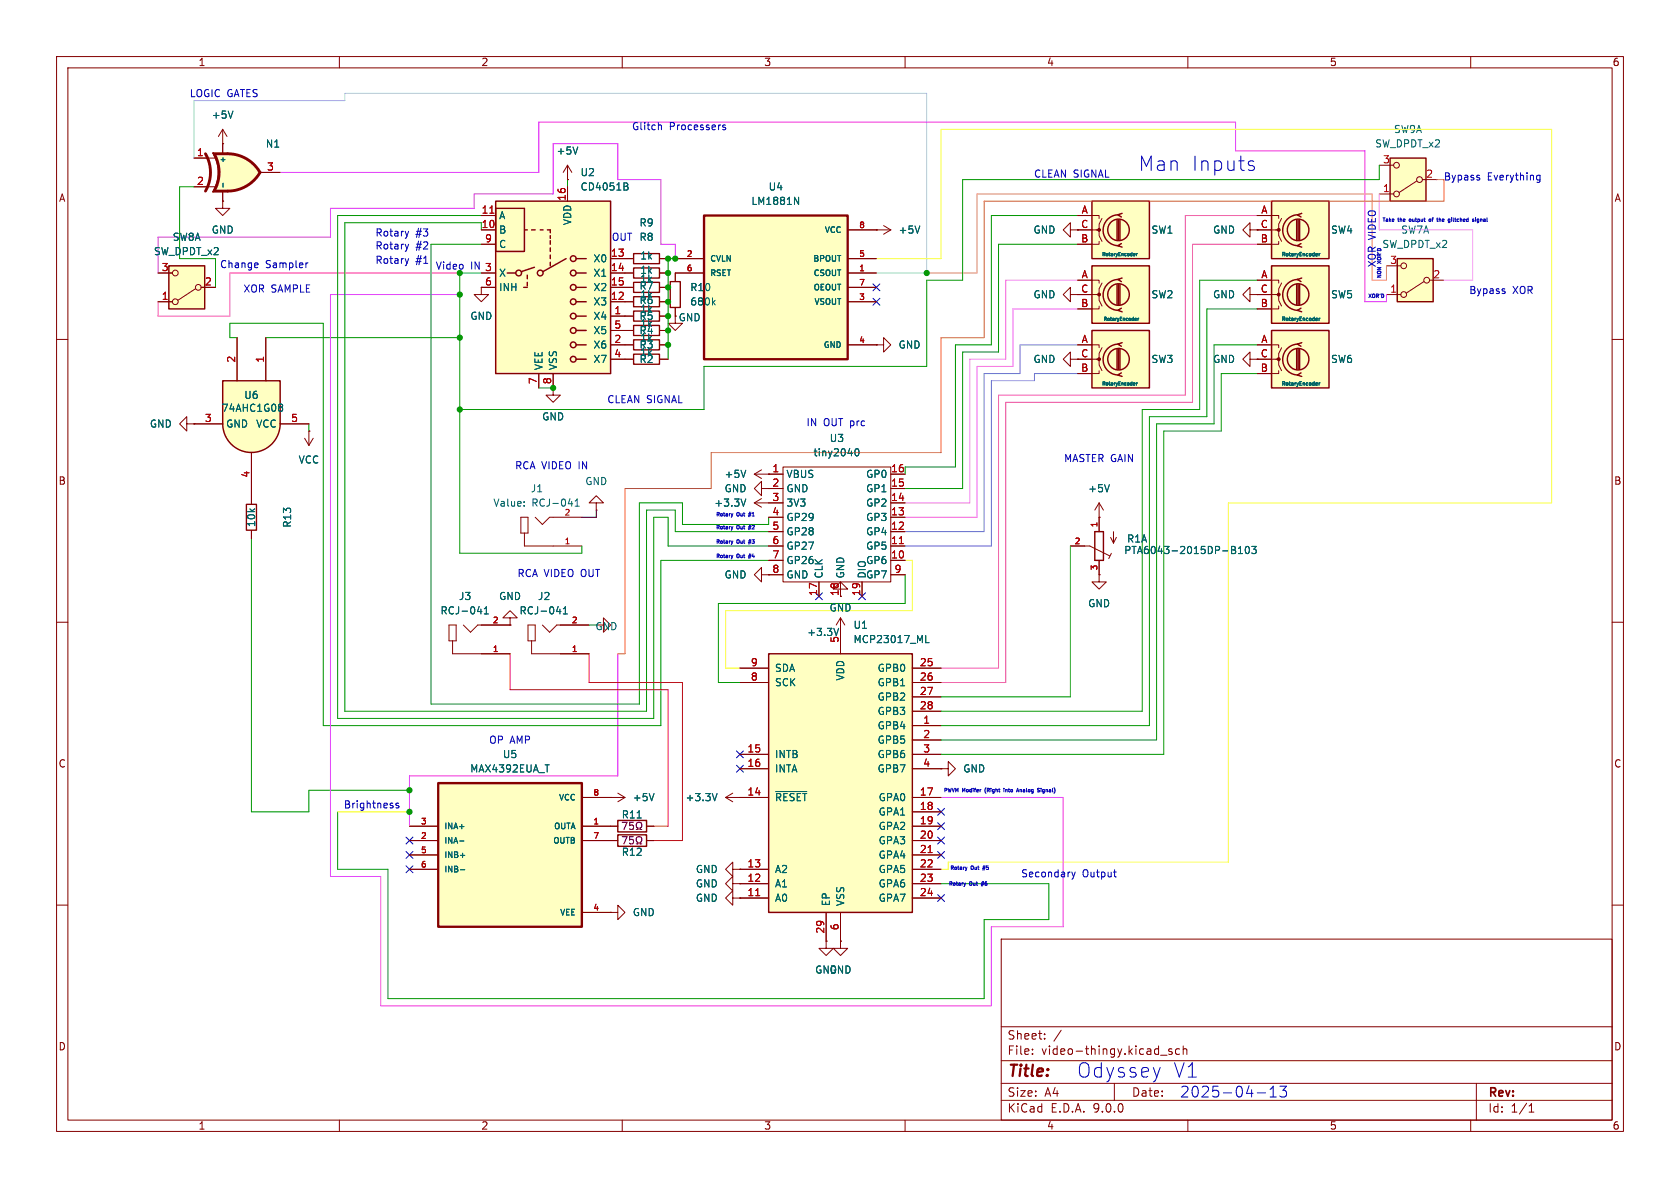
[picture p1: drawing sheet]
<svg xmlns="http://www.w3.org/2000/svg" width="297mm" height="210mm" viewBox="0 0 297 210" stroke-linecap="round" stroke-linejoin="round" font-family="sans-serif">
<g fill="none" stroke="#840000" stroke-width=".18">
<path d="M10 10h277v190h-277zM12 12h273v186h-273zM60 10v2M110 10v2M160 10v2M210 10v2M260 10v2M110.5 45.7h1.5M110.5 48.3h1.5M116.6 45.7h1.5M116.6 48.3h1.5M10 60h2"/>
<path d="M285 60h2M44.4 87.6v1.5M44.4 93.8v1.5M10 110h2M148.6 104.1h1.3l-1.3-1.2-1.3 1.2h1.3v1.3M148.6 109.2l-.8 1.3M148.6 109.2l.8 1.3M148.6 109.2v2.6M285 110h2M10 160h2M177 166h108v32h-108zM285 160h2"/>
<path d="M60 198v2M110 198v2M160 198v2M177 194.5h108M177 191.5h108M177 187.5h108M177 181.5h108M182.5 186.3v.1M182.5 185.5v.1M184.7 183.6v.1M184.7 182.8v.1M187.6 182.1l-1.3 2"/>
<path d="M197 191.5v3M205.2 186.5h1.1M207.2 185.5l-.4-.1-.2 .2 .1 .2 .5 .2v.3h-.6M208.5 185.5l-.4-.1-.3 .3v.4l.2 .2h.5M209.2 185.5l.2-.1 .3 .1 .1 .9M209.2 184.9v1.5M210 198v2M260 198v2M261 191.5v6.5M270.3 196.6h.9M270.3 195.5l.4-.4v1.5"/>
</g>
<path d="M112 44.8h4.6v1.8h-4.6zM112 47.4h4.6v1.7h-4.6zM43.6 89.2h1.7v4.5h-1.7z" fill="none" stroke="#840000" stroke-width=".24"/>
<path d="M148.3 111.1l-.5 1.2" fill="none" stroke="#006464" stroke-width=".18"/>
<g fill="#ffffc2" stroke="#ffffc2" stroke-width=".18">
<path d="M40.3 27.2l5.7 3.3a6.6 6.6 0 0 1-5.7 3.3z"/>
<path d="M40.3 27.2a6.6 6.6 0 0 1 5.7 3.3l-5.7 3.3z"/>
</g>
<path d="M37.8 27.2h2.5v6.6h-2.5a6.6 6.6 0 0 0 0-6.6z" fill="#ffffc2"/>
<path d="M36.3 27.2a6.6 6.6 0 0 1 0 6.6M37.9 27.3a6.6 6.6 0 0 1 0 6.4M40.3 27.2a6.6 6.6 0 0 1 5.7 3.3 6.6 6.6 0 0 1-5.7 3.3" fill="none" stroke="#840000" stroke-width=".51"/>
<path d="M37.6 27.1a6.5 6.5 0 0 1 0 6.8" fill="none" stroke="#840000" stroke-width=".25"/>
<g fill="#840000" stroke="#840000" stroke-width=".25">
<path d="M37.6 27.1h2.7v.2h-2.4z"/>
<path d="M37.6 33.9l.3-.2h2.4v.2z"/>
</g>
<path d="M34.3 27.9h3.8M34.3 33h3.8M39.4 25.4h.1M39.4 22.9v4.2M39.4 33.9v1.7M39.4 22.9l-.8 1.2M39.4 22.9l.7 1.2M46.1 30.5h3.4" fill="none" stroke="#840000" stroke-width=".18"/>
<path d="M41.2 19.6l-.4 1.3M39.4 32.4v.7" fill="none" stroke="#006464" stroke-width=".18"/>
<path d="M87.6 35.6h20.3v30.4h-20.3z" fill="#ffffc2"/>
<g fill="none" stroke="#840000" stroke-width=".25">
<path d="M87.6 35.6h20.3v30.4h-20.3zM87.6 36.8h5.1v7.7h-5.1zM89.7 48.3h1.5M92.6 50.8h.6M92.7 40.6h.5M93.2 48.6v.7M93.2 49.9v.6M94 40.6h.6M94.5 47.2l-2.3 .8M95.5 40.6h.5M96.8 40.6h.5v.5M97.3 41.7v.5"/>
<path d="M97.3 42.5v.7M97.3 43.8v.7M97.3 45.1v.6M97.3 46.4v.6M100.1 45.7l-4.1 2.3M101.9 48.3h1.7M101.9 50.8h1.7M101.9 45.7h1.7M101.9 53.3h1.7M101.9 55.9h1.7M101.9 58.4h1.7M101.9 61h1.7"/>
<path d="M101.9 63.5h1.7"/>
<circle cx="91.7" cy="48.3" r=".51"/>
<circle cx="95.5" cy="48.3" r=".51"/>
<circle cx="101.3" cy="55.9" r=".51"/>
<circle cx="101.3" cy="58.4" r=".51"/>
<circle cx="101.3" cy="48.3" r=".51"/>
<circle cx="101.3" cy="45.7" r=".51"/>
<circle cx="101.3" cy="50.8" r=".51"/>
<circle cx="101.3" cy="53.3" r=".51"/>
<circle cx="101.3" cy="63.5" r=".51"/>
<circle cx="101.3" cy="61" r=".51"/>
</g>
<g fill="none" stroke="#840000" stroke-width=".18">
<path d="M85.1 38.1h2.5M100.3 31.8h.1M100.3 29.2v2.6M100.3 33v2.6M100.3 29.2l-.7 1.3M100.3 29.2l.8 1.3M85.1 40.6h2.5M85.1 43.2h2.5M85.1 48.3h2.5M85.1 50.8h2.5M107.9 48.3h2.6M107.9 50.8h2.6"/>
<path d="M107.9 45.7h2.6M107.9 53.3h2.6M107.9 55.9h2.6M107.9 58.4h4.1M116.6 58.4h1.5M221 40.6v-1.2l-1.3 1.2 1.3 1.3v-1.3h1.2M95.2 66v2.6M97.8 66v2.6M107.9 61h2.6M107.9 63.5h2.6"/>
</g>
<path d="M86.6 37.7h.7" fill="none" stroke="#a90000" stroke-width=".18"/>
<path d="M102.1 26l-.4 1.2M110.7 32.3l.3 .3-.3 .3 .3 .2v.3l-.2 .2h-.5" fill="none" stroke="#006464" stroke-width=".18"/>
<path d="M112 57.5h4.6v1.8h-4.6z" fill="none" stroke="#840000" stroke-width=".24"/>
<path d="M193 35.6h10.2v10.1h-10.2z" fill="#ffffc2"/>
<g fill="none" stroke="#840000" stroke-width=".25">
<path d="M193 35.6h10.2v10.1h-10.2zM197.5 38.9v3.5M197.7 38a2.73 2.73 0 0 0-2.7 2.7 2.73 2.73 0 0 0 2.7 2.7M197.7 38.9v3.5M198 38.9v3.5M198.4 37.7l-.8 .3 .6 .4M198.2 43.1l-.6 .3 .8 .3"/>
<circle cx="197.7" cy="40.6" r="1.9"/>
</g>
<path d="M190.5 38.1h3.8v.5M194.8 38.6l-.5 1v1h-.5M189.2 40.6v-1.2l-1.2 1.2 1.2 1.3v-1.3h5.1v1.1l.5 1M194.3 42.7v.5h-3.8M110.5 63.5h1.5M116.6 63.5h1.5" fill="none" stroke="#840000" stroke-width=".18"/>
<circle cx="194.3" cy="40.6" r=".25" fill="#840000" stroke="#840000" stroke-width=".18"/>
<path d="M200.4 45.2h.2M200.4 44.9l.2-.1 .1 .2h-.3M200.9 44.8v.4M201.1 44.8l-.2 .1" fill="none" stroke="#006464" stroke-width=".18"/>
<path d="M112 62.6h4.6v1.8h-4.6z" fill="none" stroke="#840000" stroke-width=".24"/>
<path d="M224.8 35.6h10.1v10.1h-10.1z" fill="#ffffc2"/>
<g fill="none" stroke="#840000" stroke-width=".25">
<path d="M224.8 35.6h10.1v10.1h-10.1zM229.2 38.9v3.5M229.5 38a2.73 2.73 0 0 0-2.7 2.7 2.73 2.73 0 0 0 2.7 2.7M229.5 38.9v3.5M229.7 38.9v3.5M230.1 37.7l-.7 .3 .6 .4M230 43.1l-.6 .3 .7 .3"/>
<circle cx="229.5" cy="40.6" r="1.9"/>
</g>
<g fill="none" stroke="#840000" stroke-width=".18">
<path d="M39.4 35.6v1.2h1.2l-1.2 1.3-1.3-1.3h1.3M39.4 35.6h.1M222.2 38.1h3.9v.5M226.6 38.6l-.5 1v1h-.5M110.5 55.9h1.5M116.6 55.9h1.5M222.2 40.6h3.9v1.1l.5 1M226.1 42.7v.5h-3.9M110.5 61h1.5M116.6 61h1.5M133.3 88.9l1.3 .8M133.3 88.9h2.6"/>
<path d="M134.6 88.1l-1.3 .8M79.4 110.5h1.2v2.8h-1.2zM80 113.3v2.3h10.2M81.9 110.5l1.3 1.3 1.3-1.3h5.7"/>
</g>
<circle cx="226.1" cy="40.6" r=".25" fill="#840000" stroke="#840000" stroke-width=".18"/>
<path d="M232.6 45.2h.3M232.6 44.9l.2-.1 .1 .2h-.3M233.2 44.8v.4M233.2 44.9h.1M233.4 44.8l-.2 .1M131.8 88.2l-.4 1.3M84.4 108.1h.8M85.6 108.5h.7M85.6 107.6l.4-.3v1.2" fill="none" stroke="#006464" stroke-width=".18"/>
<path d="M112 55h4.6v1.8h-4.6zM112 60.1h4.6v1.7h-4.6z" fill="none" stroke="#840000" stroke-width=".24"/>
<path d="M245.7 27.9h6.4v7.7h-6.4z" fill="#ffffc2"/>
<g fill="none" stroke="#840000" stroke-width=".18">
<path d="M243.8 34.3h2.6M243.8 29.2h2.6M250.4 32l-3.1 2M251.5 31.8h2.5M221 52.1v-1.3l-1.3 1.3 1.3 1.2v-1.2h1.2M189.2 63.5v-1.3l-1.2 1.3 1.2 1.3v-1.3h1.3M221 63.5v-1.3l-1.3 1.3 1.3 1.3v-1.3h1.2"/>
<circle cx="246.9" cy="34.3" r=".51"/>
<circle cx="246.9" cy="29.2" r=".51"/>
<circle cx="251" cy="31.8" r=".51"/>
</g>
<path d="M245.7 27.9h6.4v7.7h-6.4z" fill="none" stroke="#840000" stroke-width=".25"/>
<path d="M193 47h10.2v10.2h-10.2z" fill="#ffffc2"/>
<g fill="none" stroke="#840000" stroke-width=".25">
<path d="M193 47h10.2v10.2h-10.2zM197.5 50.3v3.5M197.7 49.4a2.73 2.73 0 0 0-2.7 2.7 2.73 2.73 0 0 0 2.7 2.8M197.7 50.3v3.5M198 50.3v3.5M198.2 54.5l-.6 .4 .8 .2M198.4 49.1l-.8 .3 .6 .4"/>
<circle cx="197.7" cy="52.1" r="1.9"/>
</g>
<path d="M190.5 49.5h3.8v.5M190.5 52.1h3.8v1l.5 1M194.3 54.1v.5h-3.8M194.8 50l-.5 1.1v1h-.5" fill="none" stroke="#840000" stroke-width=".18"/>
<circle cx="194.3" cy="52.1" r=".25" fill="#840000" stroke="#840000" stroke-width=".18"/>
<path d="M200.7 56.6h.2M200.7 56.3h.1l.1 .1-.3 .1M201.2 56.3v.4M201.3 56.3l-.1 .1" fill="none" stroke="#006464" stroke-width=".18"/>
<path d="M193 58.4h10.2v10.2h-10.2z" fill="#ffffc2"/>
<g fill="none" stroke="#840000" stroke-width=".25">
<path d="M193 58.4h10.2v10.2h-10.2zM197.5 61.7v3.6M197.7 60.8a2.73 2.73 0 0 0-2.7 2.8 2.73 2.73 0 0 0 2.7 2.7M197.7 61.7v3.6M198 61.7v3.6M198.2 65.9l-.6 .4 .8 .2M198.4 60.6l-.8 .2 .6 .4M193.5 94h1.6v5.1h-1.6z"/>
<circle cx="197.7" cy="63.5" r="1.9"/>
</g>
<g fill="none" stroke="#840000" stroke-width=".18">
<path d="M110.5 50.8h1.5M116.6 50.8h1.5M119.4 54.4v2.8h1.2l-1.2 1.2-1.3-1.2h1.3M119.4 48.3v1.5M189.2 52.1v-1.3l-1.2 1.3 1.2 1.2v-1.2h1.3M190.5 61h3.8v.5M190.5 63.5h3.8v1l.5 1M194.3 65.5v.5h-3.8M194.8 61.5l-.5 1v1h-.5M189.2 96.5h3.5l3.5 1.8M194.3 91.4v2.6M194.3 99.1v2.5"/>
<path d="M196.3 95l.5 1M196.5 97.8l-.5 1M196.8 94v2M197.4 95l-.6 1M90.2 109.2h1.2l-1.2-1.2-1.3 1.2h1.3v1.3M90.2 110.5h.1M93.3 110.5h1.3v2.8h-1.3zM94 113.3v2.3h10.1M95.9 110.5l1.3 1.3 1.2-1.3h5.7M134.6 101.6v-1.3l-1.3 1.3 1.3 1.3v-1.3h1.3M135.9 101.6h.1"/>
</g>
<circle cx="194.3" cy="63.5" r=".25" fill="#840000" stroke="#840000" stroke-width=".18"/>
<g fill="none" stroke="#006464" stroke-width=".18">
<path d="M126.1 53.4l.3 .5M126.4 53.1l-.4 .5M200.4 68.1h.2M200.4 67.7h.2l.1 .1-.3 .1M200.9 67.7v.4M201.1 67.7l-.2 .1M218.2 96.6l.2 .2-.2 .4 .3 .2-.1 .3-.2 .2M218.9 97.9h.8M218.9 97l.4-.4v1.3M220.3 96.7l.1-.1a.68 .68 0 0 1 .5 .6 .68 .68 0 0 1-.5 .7l-.1-.2-.2-.3zM221.3 96.6h.8l-.4 .5 .3 .1v.5l-.2 .2-.5-.2M98.4 108.1h.8"/>
<path d="M99.6 108.5h.7M99.6 107.6l.4-.3v1.2"/>
</g>
<path d="M112 49.9h4.6v1.8h-4.6zM118.5 49.8h1.8v4.6h-1.8z" fill="none" stroke="#840000" stroke-width=".24"/>
<path d="M247 45.7h6.4v7.6h-6.4z" fill="#ffffc2"/>
<g fill="none" stroke="#840000" stroke-width=".18">
<path d="M245.1 52.1h2.5M245.1 47h2.5M251.7 49.8l-3.1 2M252.7 49.5h2.6"/>
<circle cx="248.2" cy="52.1" r=".51"/>
<circle cx="248.2" cy="47" r=".51"/>
<circle cx="252.2" cy="49.5" r=".51"/>
</g>
<path d="M247 45.7h6.4v7.6h-6.4z" fill="none" stroke="#840000" stroke-width=".25"/>
<path d="M224.8 47h10.1v10.2h-10.1z" fill="#ffffc2"/>
<g fill="none" stroke="#840000" stroke-width=".25">
<path d="M224.8 47h10.1v10.2h-10.1zM229.2 50.3v3.5M229.5 49.4a2.73 2.73 0 0 0-2.7 2.7 2.73 2.73 0 0 0 2.7 2.8M229.5 50.3v3.5M229.7 50.3v3.5M230 54.5l-.6 .4 .7 .2M230.1 49.1l-.7 .3 .6 .4"/>
<circle cx="229.5" cy="52.1" r="1.9"/>
</g>
<path d="M222.2 49.5h3.9v.5M222.2 52.1h3.9v1l.5 1M226.1 54.1v.5h-3.9M226.6 50l-.5 1.1v1h-.5" fill="none" stroke="#840000" stroke-width=".18"/>
<circle cx="226.1" cy="52.1" r=".25" fill="#840000" stroke="#840000" stroke-width=".18"/>
<path d="M232.6 56.6h.3M232.6 56.3h.2l.1 .1-.3 .1M233.2 56.3v.4M233.4 56.3l-.2 .1" fill="none" stroke="#006464" stroke-width=".18"/>
<path d="M224.8 58.4h10.1v10.2h-10.1z" fill="#ffffc2"/>
<g fill="none" stroke="#840000" stroke-width=".25">
<path d="M224.8 58.4h10.1v10.2h-10.1zM229.2 61.7v3.6M229.5 60.8a2.73 2.73 0 0 0-2.7 2.8 2.73 2.73 0 0 0 2.7 2.7M229.5 61.7v3.6M229.7 61.7v3.6M230 65.9l-.6 .4 .7 .2M230.1 60.6l-.7 .2 .6 .4"/>
<circle cx="229.5" cy="63.5" r="1.9"/>
</g>
<g fill="none" stroke="#840000" stroke-width=".18">
<path d="M156.2 39.9l1.3 .7M110.5 53.3h1.5M116.6 53.3h1.5M154.9 40.6h.1M154.9 40.6h2.6M157.5 40.6l-1.3 .8M154.9 61h1.3v-1.3l1.3 1.3-1.3 1.2v-1.2M154.9 61h.1M222.2 61h3.9v.5M222.2 63.5h3.9v1l.5 1M226.1 65.5v.5h-3.9M226.6 61.5l-.5 1v1h-.5"/>
<path d="M105.4 88.9h1.3l-1.3-1.3-1.3 1.3h1.3v1.3M105.4 90.2h.1M133.3 83.8h5.1M133.3 83.8l1.3 .8M134.6 86.4v-1.3l-1.3 1.3 1.3 1.2v-1.2h3.8M134.6 83.1l-1.3 .7M135.9 83.8h.1M135.9 88.9h2.5M135.9 91.4h2.5M135.9 94h2.5M135.9 96.5h2.5M135.9 99.1h2.5"/>
<path d="M138.4 82.6h19.1v20.3h-19.1zM157.5 83.8h2.5M157.5 86.4h2.5M157.5 88.9h2.5M157.5 91.4h2.5M157.5 94h2.5M157.5 96.5h2.5M157.5 99.1h2.5M194.3 91.4h.1M194.3 88.9l-.8 1.3M194.3 88.9l.8 1.3M194.3 88.9v2.5"/>
<path d="M105.4 110.5h1.3v-1.3l1.2 1.3-1.2 1.3v-1.3M135.9 101.6h2.5M144.8 102.9v2.5M148.6 102.9v2.5M152.4 102.9v2.5M157.5 101.6h2.5M194.3 101.6v1.3h1.3l-1.3 1.2-1.3-1.2h1.3M194.3 101.6h.1"/>
</g>
<circle cx="226.1" cy="63.5" r=".25" fill="#840000" stroke="#840000" stroke-width=".18"/>
<path d="M162.6 39.9l-.4 1.3M151.3 79.4l.1-.1a.68 .68 0 0 1 .5 .7 .68 .68 0 0 1-.5 .6l-.1-.1-.2-.4zM232.6 68.1h.3M232.6 67.7h.2l.1 .1-.3 .1M233.2 67.7v.4M233.4 67.7l-.2 .1M131.8 83.1l-.4 1.3M196.1 85.7l-.4 1.2" fill="none" stroke="#006464" stroke-width=".18"/>
<path d="M159 96.1h.7" fill="none" stroke="#a90000" stroke-width=".18"/>
<path d="M112 52.5h4.6v1.7h-4.6z" fill="none" stroke="#840000" stroke-width=".24"/>
<path d="M124.5 38.1h25.4v25.4h-25.4z" fill="#ffffc2"/>
<path d="M124.5 38.1h25.4v25.4h-25.4z" fill="none" stroke="#840000" stroke-width=".41"/>
<g fill="none" stroke="#840000" stroke-width=".18">
<path d="M119.4 45.7h5.1M119.4 48.3h5.1M149.9 45.7h5M149.9 48.3h5M149.9 40.6h5M149.9 50.8h5M149.9 53.3h5M149.9 61h5M107.9 141h.1M107.9 148.6h1.3M107.9 146.1h1.3M107.9 141h2.6"/>
<path d="M109.2 140.2l1.3 .8M110.5 141l-1.3 .7M114.3 148.6h1.3M114.3 146.1h1.3"/>
</g>
<path d="M140.5 34.9l.7 1.2v-1.2M112.6 144.6h.8M115.6 140.3l-.4 1.2" fill="none" stroke="#006464" stroke-width=".18"/>
<path d="M109.2 147.6h5.1v2h-5.1zM109.2 145h5.1v2.1h-5.1z" fill="none" stroke="#840000" stroke-width=".25"/>
<path d="M110 147.9h.9l-.6 1.3M110.9 145.4l-.6 1.2M111.3 145.4v.6l.2-.2 .4 .1 .1 .5-.2 .2-.5-.1M111.9 147.9h-.6v.6l.2-.1h.4l.1 .2-.1 .4-.1 .2-.5-.2M112.5 149.2h.3v-.3a.54 .54 0 0 1-.3-.7 .54 .54 0 0 1 .8-.2 .58 .58 0 0 1-.1 .9v.3h.3M112.7 145.4a.58 .58 0 0 0 .1 1v.2h-.3M113.3 145.4a.58 .58 0 0 1-.1 1v.2h.3" fill="none" stroke="#840084" stroke-width=".18"/>
<path d="M39.4 74.9h10.1a5.1 5.1 0 0 1-5.1 5.1 5.1 5.1 0 0 1-5-5.1z" fill="#ffffc2" stroke="#ffffc2" stroke-width=".18"/>
<path d="M39.4 67.3h10.1v7.6h-10.1z" fill="#ffffc2"/>
<path d="M39.4 67.3h10.1v7.6a5.1 5.1 0 0 1-5.1 5.1 5.1 5.1 0 0 1-5-5.1z" fill="none" stroke="#840000" stroke-width=".25"/>
<g fill="none" stroke="#840000" stroke-width=".18">
<path d="M41.9 59.7v7.6M47 59.7v7.6M85.1 50.8v1.3h1.3l-1.3 1.2-1.3-1.2h1.3M85.1 50.8h.1M33 74.9v-1.2l-1.3 1.2 1.3 1.3v-1.3h1.3M34.3 74.9h.1M34.3 74.9h5.1M49.5 74.9h5.1M53.8 77.5l.8 1.2M54.6 76.2h.1M54.6 76.2v2.5M55.4 77.5l-.8 1.2"/>
<path d="M44.4 80v7.6"/>
</g>
<path d="M49.5 71.4h.2l.3 .3-.3 .3M49.5 72h.2M49.7 72l.3 .2v.3l-.2 .2h-.3" fill="none" stroke="#006464" stroke-width=".18"/>
<path d="M29.8 47h6.4v7.6h-6.4z" fill="#ffffc2"/>
<g fill="none" stroke="#840000" stroke-width=".18">
<path d="M27.9 53.3h2.6M27.9 48.3h2.6M34.5 51.1l-3.1 2M35.6 50.8h2.5"/>
<circle cx="31" cy="53.3" r=".51"/>
<circle cx="31" cy="48.3" r=".51"/>
<circle cx="35.1" cy="50.8" r=".51"/>
</g>
<path d="M29.8 47h6.4v7.6h-6.4z" fill="none" stroke="#840000" stroke-width=".25"/>
<path d="M77.5 138.4h25.4v25.4h-25.4z" fill="#ffffc2"/>
<path d="M77.5 138.4h25.4v25.4h-25.4z" fill="none" stroke="#840000" stroke-width=".41"/>
<g fill="none" stroke="#840000" stroke-width=".18">
<path d="M166.4 135.9h1.2v-1.3l1.3 1.3-1.3 1.3v-1.3M166.4 135.9h.1M72.4 146.1h5.1M72.4 148.6h5.1M72.4 151.1h5.1M72.4 153.7h5.1M102.9 146.1h5M102.9 148.6h5M102.9 141h5M102.9 161.3h5M107.9 161.3h1.3v-1.3l1.3 1.3-1.3 1.3v-1.3M107.9 161.3h.1"/>
<path d="M146 166.4v1.2h1.3l-1.3 1.3-1.2-1.3h1.2M146 166.4h.1M148.6 166.4v1.2h1.3l-1.3 1.3-1.3-1.3h1.3M148.6 166.4h.1"/>
</g>
<path d="M96.4 135.2h.7M81.2 148.7h.8M81.4 151.2h.8M81.4 153.7h.8" fill="none" stroke="#006464" stroke-width=".18"/>
<path d="M135.9 115.6h25.4v45.7h-25.4z" fill="#ffffc2"/>
<path d="M135.9 115.6h25.4v45.7h-25.4z" fill="none" stroke="#840000" stroke-width=".25"/>
<g fill="none" stroke="#840000" stroke-width=".18">
<path d="M34.3 27.9h2.3M34.3 33h2.3M39.4 25.4h.1M39.4 35.6h.1M39.4 25.4v1.7M39.4 33.9v1.7M46.1 30.5h3.4M85.1 38.1h2.5M100.3 31.8h.1M100.3 33v2.6M190.5 38.1h2.5M222.2 38.1h2.6"/>
<path d="M27.9 53.3h2.6M27.9 48.3h2.6M35.6 50.8h2.5M41.9 59.7v7.6M47 59.7v7.6M85.1 50.8h.1M85.1 40.6h2.5M85.1 43.2h2.5M85.1 50.8h2.5M85.1 48.3h2.5M107.9 58.4h4.1M107.9 53.3h4.1"/>
<path d="M107.9 50.8h4.1M107.9 55.9h4.1M107.9 48.3h4.1M107.9 45.7h4.1M116.6 58.4h1.5M116.6 53.3h1.5M116.6 50.8h1.5M116.6 55.9h1.5M116.6 48.3h1.5M116.6 45.7h1.5M119.4 54.4v1.5M119.4 45.7h5.1"/>
<path d="M124.5 48.3h-5.1v1.5M149.9 40.6h5M149.9 53.3h5M149.9 50.8h5M149.9 48.3h5M149.9 45.7h5M154.9 40.6h.1M190.5 40.6h2.5M190.5 43.2h2.5M190.5 49.5h2.5M190.5 52.1h2.5M190.5 54.6h2.5"/>
<path d="M222.2 40.6h2.6M222.2 43.2h2.6M222.2 49.5h2.6M222.2 52.1h2.6M222.2 54.6h2.6M34.3 74.9h.1M34.3 74.9h5.1M49.5 74.9h5.1M54.6 76.2h.1M95.2 66v2.6M97.8 68.6v1.3h1.3l-1.3 1.2-1.3-1.2h1.3M97.8 68.6h.1"/>
<path d="M97.8 66v2.6M107.9 61h4.1M107.9 63.5h4.1M116.6 61h1.5M116.6 63.5h1.5M149.9 61h5M154.9 61h.1M190.5 61h2.5M190.5 63.5h2.5M190.5 66h2.5M222.2 61h2.6M222.2 63.5h2.6"/>
<path d="M222.2 66h2.6M44.4 80v9.1M44.4 93.8v1.5M92.1 91.4h1.2v2.8h-1.2zM92.7 94.2v2.3h10.2M94.6 91.4l1.3 1.3 1.3-1.3h5.7M135.9 83.8h.1M135.9 91.4h2.5M135.9 96.5h2.5M135.9 83.8h2.5M135.9 86.4h2.5M135.9 88.9h2.5"/>
<path d="M135.9 94h2.5M135.9 99.1h2.5M157.5 91.4h2.5M157.5 96.5h2.5M157.5 83.8h2.5M157.5 86.4h2.5M157.5 88.9h2.5M157.5 94h2.5M157.5 99.1h2.5M189.2 96.5h2.6M194.3 91.4h.1M194.3 91.4v2.6"/>
<path d="M194.3 99.1v2.5M85.1 110.5h5.1M85.1 115.6h5.1M90.2 110.5h.1M99.1 110.5h5M99.1 115.6h5M130.8 118.1h5.1M135.9 101.6h.1M135.9 101.6h2.5M144.8 102.9v2.5M148.6 102.9v2.5M148.6 110.5v5.1"/>
<path d="M152.4 102.9v2.5M157.5 101.6h2.5M161.3 118.1h5.1M194.3 101.6h.1M130.8 120.7h5.1M130.8 133.4h5.1M130.8 135.9h5.1M161.3 120.7h5.1M161.3 133.4h5.1M161.3 135.9h5.1M161.3 123.2h5.1M161.3 125.7h5.1"/>
<path d="M161.3 128.3h5.1M161.3 130.8h5.1M166.4 135.9h.1M72.4 153.7h5.1M72.4 146.1h5.1M72.4 148.6h5.1M72.4 151.1h5.1M102.9 141h5M102.9 146.1h6.3M102.9 148.6h6.3M107.9 141h.1M114.3 146.1h1.3"/>
<path d="M114.3 148.6h1.3M128.3 141h7.6M128.3 141l1.2 .7M129.5 153.7v-1.3l-1.2 1.3 1.2 1.2v-1.2h1.3M129.5 156.2v-1.3l-1.2 1.3 1.2 1.3v-1.3h1.3M129.5 158.8v-1.3l-1.2 1.3 1.2 1.2v-1.2h1.3M129.5 140.2l-1.2 .8M130.8 153.7h.1M130.8 156.2h.1M130.8 158.8h.1M130.8 153.7h5.1M130.8 156.2h5.1"/>
<path d="M130.8 158.8h5.1M161.3 141h5.1M161.3 153.7h5.1M161.3 156.2h5.1M161.3 158.8h5.1M161.3 143.5h5.1M161.3 146.1h5.1M161.3 148.6h5.1M161.3 151.1h5.1M102.9 161.3h5M107.9 161.3h.1M146 166.4h.1"/>
<path d="M146 161.3v5.1M148.6 166.4h.1M148.6 161.3v5.1"/>
</g>
<g fill="none" stroke="#006464" stroke-width=".18">
<path d="M41.2 19.6l-.4 1.3M39.4 32.4v.7M102.1 26l-.4 1.2M110.7 32.3l.3 .3-.3 .3 .3 .2v.3l-.2 .2h-.5M140.5 34.9l.7 1.2v-1.2M162.6 39.9l-.4 1.3M126.1 53.4l.3 .5M126.4 53.1l-.4 .5M200.4 45.2h.2M200.4 44.9l.2-.1 .1 .2h-.3M200.7 56.3h.1l.1 .1-.3 .1M200.7 56.6h.2"/>
<path d="M200.9 44.8v.4M201.1 44.8l-.2 .1M201.2 56.3v.4M201.3 56.3l-.1 .1M232.6 44.9l.2-.1 .1 .2h-.3M232.6 45.2h.3M232.6 56.3h.2l.1 .1-.3 .1M232.6 56.6h.3M233.2 44.8v.4M233.2 56.3v.4M233.2 44.9h.1M233.4 44.8l-.2 .1"/>
<path d="M233.4 56.3l-.2 .1M49.5 71.4h.2l.3 .3-.3 .3M49.5 72h.2M49.7 72l.3 .2v.3l-.2 .2h-.3M151.3 79.4l.1-.1a.68 .68 0 0 1 .5 .7 .68 .68 0 0 1-.5 .6l-.1-.1-.2-.4zM200.4 67.7h.2l.1 .1-.3 .1M200.4 68.1h.2M200.9 67.7v.4M201.1 67.7l-.2 .1M232.6 67.7h.2l.1 .1-.3 .1M232.6 68.1h.3M233.2 67.7v.4"/>
<path d="M233.4 67.7l-.2 .1M92.7 89.4v.1M92.7 88.7v.1M101.7 89.5h.7M101.7 88.6l.3-.4v1.3M131.8 83.1l-.4 1.3M131.8 88.2l-.4 1.3M196.1 85.7l-.4 1.2M218.2 96.6l.2 .2-.2 .4 .3 .2-.1 .3-.2 .2M218.9 97.9h.8M218.9 97l.4-.4v1.3M220.3 96.7l.1-.1a.68 .68 0 0 1 .5 .6 .68 .68 0 0 1-.5 .7l-.1-.2-.2-.3z"/>
<path d="M221.3 96.6h.8l-.4 .5 .3 .1v.5l-.2 .2-.5-.2M84.4 108.1h.8M85.6 108.5h.7M85.6 107.6l.4-.3v1.2M98.4 108.1h.8M99.6 108.5h.7M99.6 107.6l.4-.3v1.2M148.3 111.1l-.5 1.2M163.7 113.6h.6M96.4 135.2h.7M137.1 139.9h5.5M81.2 148.7h.8"/>
<path d="M81.4 151.2h.8M81.4 153.7h.8M112.6 144.6h.8M115.6 140.3l-.4 1.2M126.8 140.3l-.5 1.2"/>
</g>
<path d="M86.6 37.7h.7M159 96.1h.7M133.6 158.3h.7M164.1 150.7h.7" fill="none" stroke="#a90000" stroke-width=".18"/>
<path d="M245.1 47v2.5h-2.5v-15.2h-69.9v14h-8.9" fill="none" stroke="#ff7781" stroke-width=".18"/>
<path d="M243.8 34.3v6.3h16.5v8.9h-5" fill="none" stroke="#e68aff" stroke-width=".18"/>
<path d="M49.5 30.5h45.7v-8.9h123.2v5.1h22.9v26.6h3.8v-1.2" fill="none" stroke="#da2eff" stroke-width=".18"/>
<path d="M34.3 27.9v-10.1h26.7v-1.3h102.8v31.8h-8.9" fill="none" stroke="#68e8ff" stroke-width=".18"/>
<g fill="none" stroke="#009600" stroke-width=".18">
<path d="M34.3 33h-2.6v12.7h6.4v5.1M85.1 39.4h-24.1v86.3h53.3v-35.5h5.1v3.8h16.5M85.1 38.1h-25.4v88.9h55.9v-35.6h2.5v5.1h17.8M100.3 31.8v1.2M190.5 38.1h-15.2v22.9h-6.4v21.6h-8.9v1.2M243.8 29.2v2.6h-73.6v17.7h-6.4v15.3h-39.3v7.6h-43.2M41.9 59.7h-1.3v-2.5h16.5v71.1h59.7v-29.2h19.1M47 59.7h34.3M81.3 48.3v49.5h21.6v-1.3M85.1 43.2h-8.9v81.3h36.8v-35.6h7.6v3.8h15.3v-1.3M119.4 45.7h-1.3v17.8M190.5 43.2h-14v19h-6.3v24.2h-10.2"/>
<path d="M222.2 49.5h-10.1v22.9h-10.2v53.3h-35.5M222.2 54.6h-8.8v19.1h-10.2v54.6h-36.8M54.6 74.9v1.3M95.2 68.6h2.6M222.2 66h-6.3v10.2h-10.2v57.2h-39.3M222.2 61h-7.6v13.9h-10.1v55.9h-38.1M44.4 95.3v48.2h10.2v-3.8h17.8M104.1 110.5h1.3M148.6 110.5v1.3M160 101.6v5.1h-33v14h3.8M166.4 123.2h22.8M59.7 143.5v10.2h8.9v22.8h105.4v-13.9h11.4v-6.4h-19"/>
</g>
<path d="M254 31.8h1.3v3.8h-81.3v24.1h-7.6v20.3h-40.7v6.4h-15.2v29.2h-1.3" fill="none" stroke="#ff7105" stroke-width=".18"/>
<path d="M160 99.1h1.3v8.9h-33v10.1h2.5" fill="none" stroke="#d7ff00" stroke-width=".18"/>
<path d="M190.5 49.5h-12.7v14h-6.4v25.4h-11.4" fill="none" stroke="#ff78e0" stroke-width=".18"/>
<path d="M190.5 54.6h-11.4v10.2h-6.4v26.6h-12.7" fill="none" stroke="#ff70f8" stroke-width=".18"/>
<path d="M222.2 38.1h-12.7v31.8h-33v48.2h-10.1M222.2 43.2h-11.4v27.9h-33v49.6h-11.4" fill="none" stroke="#ff6090" stroke-width=".18"/>
<path d="M190.5 61h-10.2v5h-6.3v28h-14M190.5 66h-7.6v1.3h-7.6v29.2h-15.3" fill="none" stroke="#6280ff" stroke-width=".18"/>
<path d="M154.9 45.7h11.5v-22.8h107.9v66h-57.1v63.5h-49.6v1.3h-1.2" fill="none" stroke="#faff3a" stroke-width=".18"/>
<path d="M189.2 96.5v26.7" fill="none" stroke="#31ff0f" stroke-width=".18"/>
<path d="M81.3 52.1h-22.9v102.8h8.9v22.9h108v-14h12.7v-22.8h-21.6" fill="none" stroke="#f048ff" stroke-width=".18"/>
<path d="M119.4 43.2h-2.6v-11.4h-7.6v-6.4h-11.4v8.9h-14v2.5h-25.4v5.1h-30.5v6.4" fill="none" stroke="#a02eff" stroke-width=".18"/>
<path d="M119.4 43.2v2.5" fill="none" stroke="#8c3bff" stroke-width=".18"/>
<path d="M109.2 115.6v21.6h-36.8v8.9" fill="none" stroke="#ff00db" stroke-width=".18"/>
<path d="M90.2 115.6v6.3h27.9v24.2h-2.5M104.1 115.6v5.1h16.5v27.9h-5" fill="none" stroke="#f02" stroke-width=".18"/>
<path d="M59.7 143.5h12.7" fill="none" stroke="#feff00" stroke-width=".18"/>
<path d="M81.3 48.3h-40.7v7.6h-12.7v-2.6" fill="none" stroke="#ff5ca9" stroke-width=".18"/>
<path d="M81.3 48.3h3.8" fill="none" stroke="#08ff00" stroke-width=".18"/>
<path d="M105.4 90.2v1.2h-2.5" fill="none" stroke="#000" stroke-width=".18"/>
<g fill="none" stroke="#000084" stroke-width=".18">
<path d="M154.3 52.7l1.2 1.2M154.3 50.2l1.2 1.2M155.5 52.7l-1.2 1.2M155.5 50.2l-1.2 1.2M144.2 104.8l1.2 1.2M145.4 104.8l-1.2 1.2M151.8 104.8l1.2 1.2M153 104.8l-1.2 1.2M130.2 132.7l1.2 1.3M130.2 135.3l1.2 1.2M131.4 132.7l-1.2 1.3M131.4 135.3l-1.2 1.2"/>
<path d="M71.8 150.5l1.2 1.2M71.8 148l1.2 1.2M71.8 153.1l1.2 1.2M73 150.5l-1.2 1.2M73 148l-1.2 1.2M73 153.1l-1.2 1.2M165.8 142.9l1.2 1.2M165.8 158.1l1.2 1.3M165.8 150.5l1.2 1.2M165.8 145.4l1.2 1.3M165.8 148l1.2 1.2M167 142.9l-1.2 1.2"/>
<path d="M167 158.1l-1.2 1.3M167 150.5l-1.2 1.2M167 145.4l-1.2 1.3M167 148l-1.2 1.2"/>
</g>
<g fill="none" stroke="#0000c2" stroke-width=".18">
<path d="M116.6 22.1l.3 .2v.6M128.2 22.1h-.3l-.1 .2v.2l.4 .1v.3h-.4M221.1 29.3l.6 .1 .1 .4-.4 .3h-.5M221.1 28.4l.6 .2M249.2 38.7l-.1 .1 .1 .4M252.7 38.8h.2v.3h-.2zM254.4 38.8h.3v.4M254.4 38.5v.7M256.6 38.5v.1M256.6 38.7v.5M256.9 38.5l.1 .7M260.9 38.5v.1"/>
<path d="M260.9 38.7v.5M261.4 38.8h-.3l.1 .3h.2M261.4 38.7v.5l-.2 .1M261.4 31.4l.2 .2-.2 .2M261.4 31h.1M271.8 31.8h.5M271.8 31h.5M272.3 31v1l-.3 .2h-.3M45.4 46.5l.2 .3-.6 .1M45.6 47.3h-.2M54.4 46.5l-.3 .2M72.2 45.7l-.3 .9"/>
<path d="M72.2 43.2l-.3 .8M72.2 40.9l-.3 .8M265.9 51.5l.2 .1-.2 .3M265.9 51l.1 .1M129.3 98.2l.1 .4M129.3 93.1l.1 .4M129.3 95.6l.1 .4M129.3 90.8l.1 .4M129.4 98.6v.1M129.4 93.5v.2M129.4 96v.2M129.4 91.2v.2"/>
<path d="M129.6 98.2l-.2 .4M129.6 93.1l-.2 .4M129.6 95.6l-.2 .4M129.6 90.8l-.2 .4M132.3 98.4h.4M132.3 93.4h.4M132.3 95.9h.4M132.3 91.1h.4M132.3 98.2h.5M132.3 93.1h.5M132.3 95.6h.5M132.3 90.8h.5"/>
<path d="M132.5 97.9l-.2 .8M132.5 92.8l-.2 .8M132.5 95.4l-.2 .8M132.5 90.5l-.2 .8M132.7 97.9l-.1 .8M132.7 92.8l-.1 .8M132.7 95.4l-.1 .8M132.7 90.5l-.1 .8M174.3 139.3l-.2 .4 .2 .5M177.5 139.4h.1M177.5 139.6v.4M177.8 139.6v.4"/>
<path d="M177.8 139.6h.1M178 139.6h-.2M179.7 140l.2-.6 .2 .6M179.7 139.8h.3M180.3 139.6v.4M180.5 139.6h-.2M184 139.4h.1M184 139.6v.4M184.6 139.6l-.3 .1v.2l.3 .1M186.3 139.3h.1M70.5 142h-.3l-.2 .2v.1l.5 .2v.3h-.5M170.4 156.1l.2 .4"/>
<path d="M170.6 156.5l-.1 .2M170.7 153.3l.1 .4M170.7 156.1l-.1 .4M170.8 153.7v.2M171 153.3l-.2 .4M173.4 156.3h.5M173.5 156.1h.4M173.7 155.8l-.2 .8M173.7 153.6h.4M173.7 153.3h.5M173.9 155.8l-.2 .8M173.9 153l-.2 .8"/>
<path d="M174.1 153l-.1 .8M184.3 140.2h.3M189.5 154.2l.3 .8M189.8 155l-.3 .4M190.1 154.2l-.3 .8M196.9 154.2h.4M197.2 155h.1M222.3 193.2h1.4M224.5 193.9h1.1M224.5 192.6l.6-.6v1.9M226.3 192h1.1l-.6 .7a.52 .52 0 0 1 .6 .4v.5l-.1 .2-.8 .1-.2-.2"/>
</g>
<path d="M110 147.9h.9l-.6 1.3M110.9 145.4l-.6 1.2M111.3 145.4v.6l.2-.2 .4 .1 .1 .5-.2 .2-.5-.1M111.9 147.9h-.6v.6l.2-.1h.4l.1 .2-.1 .4-.1 .2-.5-.2M112.5 149.2h.3v-.3a.54 .54 0 0 1-.3-.7 .54 .54 0 0 1 .8-.2 .58 .58 0 0 1-.1 .9v.3h.3M112.7 145.4a.58 .58 0 0 0 .1 1v.2h-.3M113.3 145.4a.58 .58 0 0 1-.1 1v.2h.3" fill="none" stroke="#840084" stroke-width=".18"/>
<g fill="#009600" stroke="#009600" stroke-width=".18">
<circle cx="118.1" cy="55.9" r=".46"/>
<circle cx="118.1" cy="61" r=".46"/>
<circle cx="118.1" cy="50.8" r=".46"/>
<circle cx="118.1" cy="53.3" r=".46"/>
<circle cx="118.1" cy="58.4" r=".46"/>
<circle cx="163.8" cy="48.3" r=".46"/>
<circle cx="81.3" cy="59.7" r=".46"/>
<circle cx="97.8" cy="68.6" r=".46"/>
<circle cx="118.1" cy="45.7" r=".46"/>
<circle cx="118.1" cy="48.3" r=".46"/>
<circle cx="119.4" cy="45.7" r=".46"/>
<circle cx="72.4" cy="139.7" r=".46"/>
<circle cx="72.4" cy="143.5" r=".46"/>
<circle cx="81.3" cy="72.4" r=".46"/>
<circle cx="81.3" cy="52.1" r=".46"/>
<circle cx="81.3" cy="48.3" r=".46"/>
</g>
<g font-size="3.5" fill="#0000c2">
<text x="201.2" y="30.5">Man</text>
<text x="210.6" y="30.5">Inputs</text>
<text x="190.4" y="190.7">Odyssey</text>
<text x="207.4" y="190.7">V1</text>
</g>
<text font-size="2.8" fill="#840000" x="178" y="190.9">Title:</text>
<text font-size="2.7" fill="#0000c2" x="208.5" y="194.2">2025-04-13</text>
<g font-size="2.1" fill="#840000">
<text x="178" y="184">Sheet:</text>
<text x="178" y="186.7">File:</text>
<text x="178" y="196.9">KiCad</text>
<text x="178" y="194.1">Size:</text>
<text x="184.7" y="194.1">A4</text>
<text x="185.7" y="196.9">E.D.A.</text>
<text x="193.3" y="196.9">9.0.0</text>
<text x="200" y="194.1">Date:</text>
<text x="263" y="194.3">Rev:</text>
<text x="263" y="196.9">Id:</text>
<text x="267.1" y="196.9">1/1</text>
</g>
<text font-size="2.1" fill="#0000c2" x="184.1" y="186.7">video-thingy.kicad_sch</text>
<g font-size="1.8" fill="#840000">
<text x="35" y="11.9">1</text>
<text x="85" y="11.9">2</text>
<text x="135" y="11.9">3</text>
<text x="185" y="11.9">4</text>
<text x="235" y="11.9">5</text>
<text x="285" y="11.9">6</text>
<text x="10.3" y="35.9">A</text>
<text x="285.3" y="35.9">A</text>
<text x="191" y="40.4">C</text>
<text x="191" y="51.8">C</text>
<text x="119.9" y="57">GND</text>
<text x="10.3" y="85.9">B</text>
<text x="136.5" y="86.1">2</text>
<text x="285.3" y="85.9">B</text>
<text x="148.3" y="105.5" transform="rotate(-90 148.3 105.5)">18</text>
<text x="10.3" y="135.9">C</text>
<text x="285.3" y="135.9">C</text>
<text x="10.3" y="185.9">D</text>
<text x="285.3" y="185.9">D</text>
<text x="35" y="199.9">1</text>
<text x="85" y="199.9">2</text>
<text x="135" y="199.9">3</text>
<text x="185" y="199.9">4</text>
<text x="235" y="199.9">5</text>
<text x="285" y="199.9">6</text>
</g>
<g font-size="1.8" fill="#0000c2">
<text x="33.4" y="17.4">LOGIC GATES</text>
<text x="111.6" y="23.2">Glitch</text>
<text x="118.3" y="23.2">Processers</text>
<text x="182.7" y="31.6">CLEAN SIGNAL</text>
<text x="255.2" y="32.1">Bypass</text>
<text x="262.9" y="32.1">Everything</text>
<text x="38.8" y="47.6">Change</text>
<text x="46.9" y="47.6">Sampler</text>
<text x="66.3" y="46.8">Rotary</text>
<text x="66.3" y="44.3">Rotary</text>
<text x="66.3" y="42">Rotary</text>
<text x="73.5" y="46.8">#1</text>
<text x="73.5" y="44.3">#2</text>
<text x="73.5" y="42">#3</text>
<text x="76.9" y="47.9">Video</text>
<text x="83.2" y="47.9">IN 3</text>
<text x="108.1" y="42.8">OUT R8</text>
<text x="243.4" y="47.4" transform="rotate(-90 243.4 47.4)">XOR VIDEO</text>
<text x="42.9" y="51.9">XOR SAMPLE</text>
<text x="259.6" y="52.2">Bypass</text>
<text x="267.4" y="52.2">XOR</text>
<text x="107.3" y="71.5">CLEAN SIGNAL</text>
<text x="142.5" y="75.5">IN</text>
<text x="145.6" y="75.5">OUT prc</text>
<text x="91" y="83.2">RCA VIDEO IN</text>
<text x="188" y="81.9">MASTER GAIN</text>
<text x="91.4" y="102.2">RCA VIDEO OUT</text>
<text x="86.4" y="131.7">OP AMP</text>
<text x="60.7" y="143.1">Brightness</text>
<text x="180.4" y="155.3">Secondary</text>
<text x="191.3" y="155.3">Output</text>
</g>
<g font-size="1.8" fill="#006464">
<text x="37.3" y="21.2">+5V</text>
<text x="246.3" y="23.7">SW9A</text>
<text x="46.9" y="26.3">N1</text>
<text x="98.3" y="27.5">+5V</text>
<text x="243" y="26.3">SW_DPDT_x2</text>
<text x="102.5" y="31.3">U2</text>
<text x="102.5" y="33.9">CD4051B</text>
<text x="135.8" y="33.9">U4</text>
<text x="37.3" y="41.5">GND</text>
<text x="88.1" y="39">A</text>
<text x="88.1" y="41.5">B</text>
<text x="101.2" y="39.9" transform="rotate(-90 101.2 39.9)">VDD</text>
<text x="113" y="40.2">R9</text>
<text x="132.7" y="36.4">LM1881N</text>
<text x="158.8" y="41.5">+5V</text>
<text x="182.6" y="41.5">GND</text>
<text x="203.5" y="41.5">SW1</text>
<text x="214.4" y="41.5">GND</text>
<text x="235.2" y="41.5">SW4</text>
<text x="247.6" y="41.5">SW7A</text>
<text x="27.1" y="45.3">SW_DPDT_x2</text>
<text x="30.4" y="42.8">SW8A</text>
<text x="88.1" y="44">C</text>
<text x="104.8" y="46.6">X0</text>
<text x="113" y="42.8">R8</text>
<text x="113.1" y="46.1">1k</text>
<text x="244.3" y="44">SW_DPDT_x2</text>
<text x="88.1" y="49.1">X</text>
<text x="88.1" y="51.7">INH</text>
<text x="104.8" y="49.1">X1</text>
<text x="104.8" y="51.7">X2</text>
<text x="113" y="51.4">R7</text>
<text x="113" y="53.9">R6</text>
<text x="113.1" y="48.6">1k</text>
<text x="113.1" y="50.1">1k</text>
<text x="113.1" y="52.9">1k</text>
<text x="121.9" y="51.7">R10</text>
<text x="182.6" y="52.9">GND</text>
<text x="203.5" y="52.9">SW2</text>
<text x="214.4" y="52.9">GND</text>
<text x="235.2" y="52.9">SW5</text>
<text x="83.1" y="56.7">GND</text>
<text x="104.8" y="54.2">X3</text>
<text x="104.8" y="56.7">X4</text>
<text x="104.8" y="59.3">X5</text>
<text x="113" y="59.3">R4</text>
<text x="113" y="56.7">R5</text>
<text x="113.1" y="58">1k</text>
<text x="113.1" y="55.5">1k</text>
<text x="121.9" y="54.2">680k</text>
<text x="96.1" y="65.5" transform="rotate(-90 96.1 65.5)">VEE</text>
<text x="98.7" y="65.5" transform="rotate(-90 98.7 65.5)">VSS</text>
<text x="104.8" y="61.8">X6</text>
<text x="104.8" y="64.4">X7</text>
<text x="113" y="64.4">R2</text>
<text x="113" y="61.8">R3</text>
<text x="113.1" y="63.1">1k</text>
<text x="113.1" y="60.6">1k</text>
<text x="158.8" y="61.8">GND</text>
<text x="182.6" y="64.4">GND</text>
<text x="203.5" y="64.4">SW3</text>
<text x="214.4" y="64.4">GND</text>
<text x="235.2" y="64.4">SW6</text>
<text x="43.1" y="70.7">U6</text>
<text x="26.4" y="75.8">GND</text>
<text x="39.1" y="73">74AHC1G08</text>
<text x="39.9" y="75.8">GND</text>
<text x="45.2" y="75.8">VCC</text>
<text x="95.8" y="74.5">GND</text>
<text x="52.7" y="82.1">VCC</text>
<text x="143.7" y="80.9">tiny2040</text>
<text x="146.6" y="78.3">U3</text>
<text x="87.1" y="89.8">Value:</text>
<text x="93.7" y="87.2">J1</text>
<text x="94" y="89.8">RCJ-041</text>
<text x="103.4" y="86">GND</text>
<text x="126.2" y="89.8">+3.3V</text>
<text x="128" y="87.2">GND</text>
<text x="128" y="84.7">+5V</text>
<text x="138.9" y="84.7">VBUS</text>
<text x="138.9" y="87.2">GND</text>
<text x="138.9" y="89.8">3V3</text>
<text x="153" y="84.7">GP0</text>
<text x="153" y="87.2">GP1</text>
<text x="153" y="89.8">GP2</text>
<text x="192.3" y="87.2">+5V</text>
<text x="45.3" y="93.3" transform="rotate(-90 45.3 93.3)">10k</text>
<text x="51.7" y="93.4" transform="rotate(-90 51.7 93.4)">R13</text>
<text x="138.9" y="92.3">GP29</text>
<text x="138.9" y="94.8">GP28</text>
<text x="153" y="92.3">GP3</text>
<text x="153" y="94.8">GP4</text>
<text x="138.9" y="97.4">GP27</text>
<text x="138.9" y="99.9">GP26</text>
<text x="153" y="97.4">GP5</text>
<text x="153" y="99.9">GP6</text>
<text x="198.6" y="98.1">PTA6043-2015DP-B103</text>
<text x="199.1" y="96.1">R1A</text>
<text x="81" y="106.3">J3</text>
<text x="88.1" y="106.3">GND</text>
<text x="95" y="106.3">J2</text>
<text x="128" y="102.5">GND</text>
<text x="138.9" y="102.5">GND</text>
<text x="145.6" y="102.4" transform="rotate(-90 145.6 102.4)">CLK</text>
<text x="149.5" y="102.4" transform="rotate(-90 149.5 102.4)">GND</text>
<text x="153" y="102.5">GP7</text>
<text x="153.3" y="102.4" transform="rotate(-90 153.3 102.4)">DIO</text>
<text x="192.3" y="107.5">GND</text>
<text x="77.8" y="108.8">RCJ-041</text>
<text x="91.7" y="108.8">RCJ-041</text>
<text x="105.2" y="111.6">GND</text>
<text x="142.6" y="112.6">+3.3V</text>
<text x="146.6" y="108.3">GND</text>
<text x="150.8" y="111.4">U1</text>
<text x="150.8" y="113.9">MCP23017_ML</text>
<text x="136.9" y="119">SDA</text>
<text x="155.1" y="119">GPB0</text>
<text x="136.9" y="121.5">SCK</text>
<text x="149.5" y="120.4" transform="rotate(-90 149.5 120.4)">VDD</text>
<text x="155.1" y="121.5">GPB1</text>
<text x="155.1" y="124.1">GPB2</text>
<text x="155.1" y="126.6">GPB3</text>
<text x="155.1" y="129.1">GPB4</text>
<text x="155.1" y="131.7">GPB5</text>
<text x="83" y="136.8">MAX4392EUA_T</text>
<text x="88.8" y="134.2">U5</text>
<text x="136.9" y="134.2">INTB</text>
<text x="136.9" y="136.8">INTA</text>
<text x="155.1" y="134.2">GPB6</text>
<text x="155.1" y="136.8">GPB7</text>
<text x="170.2" y="136.8">GND</text>
<text x="111.8" y="141.8">+5V</text>
<text x="121.1" y="141.8">+3.3V</text>
<text x="136.9" y="141.8">~{RESET}</text>
<text x="155.2" y="141.8">GPA0</text>
<text x="155.2" y="144.4">GPA1</text>
<text x="155.2" y="146.9">GPA2</text>
<text x="155.2" y="149.5">GPA3</text>
<text x="109.8" y="151.5">R12</text>
<text x="122.9" y="154.5">GND</text>
<text x="136.9" y="154.5">A2</text>
<text x="155.2" y="152">GPA4</text>
<text x="155.2" y="154.5">GPA5</text>
<text x="122.9" y="157.1">GND</text>
<text x="122.9" y="159.6">GND</text>
<text x="136.9" y="157.1">A1</text>
<text x="136.9" y="159.6">A0</text>
<text x="146.9" y="160.3" transform="rotate(-90 146.9 160.3)">EP</text>
<text x="149.5" y="160.3" transform="rotate(-90 149.5 160.3)">VSS</text>
<text x="155.2" y="157.1">GPA6</text>
<text x="155.2" y="159.6">GPA7</text>
<text x="111.8" y="162.2">GND</text>
<text x="144" y="172.3">GND</text>
<text x="146.6" y="172.3">GND</text>
</g>
<g font-size="1.8" fill="#a90000">
<text x="34.7" y="27.7">1</text>
<text x="244.4" y="29">3</text>
<text x="34.7" y="32.8">2</text>
<text x="47.1" y="30.2">3</text>
<text x="100.1" y="35.6" transform="rotate(-90 100.1 35.6)">16</text>
<text x="244.4" y="34">1</text>
<text x="252" y="31.5">2</text>
<text x="85" y="37.8">11</text>
<text x="85" y="40.4">10</text>
<text x="191.1" y="37.8">A</text>
<text x="222.8" y="40.4">C</text>
<text x="222.9" y="37.8">A</text>
<text x="85.7" y="42.9">9</text>
<text x="107.9" y="45.5">13</text>
<text x="191" y="42.9">B</text>
<text x="222.8" y="42.9">B</text>
<text x="245.7" y="46.7">3</text>
<text x="28.5" y="53.1">1</text>
<text x="28.5" y="48">3</text>
<text x="36.1" y="50.5">2</text>
<text x="85.7" y="50.5">6</text>
<text x="85.7" y="48">3</text>
<text x="107.9" y="48">14</text>
<text x="107.9" y="50.5">15</text>
<text x="107.9" y="53.1">12</text>
<text x="191.1" y="49.3">A</text>
<text x="222.8" y="51.8">C</text>
<text x="222.9" y="49.3">A</text>
<text x="245.7" y="51.8">1</text>
<text x="253.3" y="49.3">2</text>
<text x="108.5" y="55.6">1</text>
<text x="108.5" y="58.2">5</text>
<text x="191" y="54.4">B</text>
<text x="222.8" y="54.4">B</text>
<text x="41.7" y="64.2" transform="rotate(-90 41.7 64.2)">2</text>
<text x="46.7" y="64.2" transform="rotate(-90 46.7 64.2)">1</text>
<text x="108.5" y="60.7">2</text>
<text x="108.5" y="63.2">4</text>
<text x="191" y="63.2">C</text>
<text x="191" y="65.8">B</text>
<text x="191.1" y="60.7">A</text>
<text x="222.8" y="63.2">C</text>
<text x="222.8" y="65.8">B</text>
<text x="222.9" y="60.7">A</text>
<text x="95" y="68" transform="rotate(-90 95 68)">7</text>
<text x="97.5" y="68" transform="rotate(-90 97.5 68)">8</text>
<text x="36.1" y="74.7">3</text>
<text x="51.4" y="74.7">5</text>
<text x="136.5" y="83.6">1</text>
<text x="157.4" y="83.6">16</text>
<text x="44.2" y="84.5" transform="rotate(-90 44.2 84.5)">4</text>
<text x="136.5" y="88.6">3</text>
<text x="157.4" y="86.1">15</text>
<text x="157.4" y="88.6">14</text>
<text x="136.5" y="91.2">4</text>
<text x="136.5" y="93.7">5</text>
<text x="157.4" y="91.2">13</text>
<text x="157.4" y="93.7">12</text>
<text x="136.5" y="96.3">6</text>
<text x="136.5" y="98.8">7</text>
<text x="136.5" y="101.3">8</text>
<text x="157.4" y="96.3">11</text>
<text x="157.4" y="98.8">10</text>
<text x="158" y="101.3">9</text>
<text x="144.5" y="105.5" transform="rotate(-90 144.5 105.5)">17</text>
<text x="152.1" y="105.5" transform="rotate(-90 152.1 105.5)">19</text>
<text x="148.3" y="113.7" transform="rotate(-90 148.3 113.7)">5</text>
<text x="132.6" y="117.9">9</text>
<text x="162.5" y="117.9">25</text>
<text x="132.6" y="120.4">8</text>
<text x="162.5" y="120.4">26</text>
<text x="162.5" y="122.9">27</text>
<text x="162.5" y="125.5">28</text>
<text x="163.1" y="128">1</text>
<text x="163.1" y="130.6">2</text>
<text x="132" y="133.1">15</text>
<text x="132" y="135.6">16</text>
<text x="163.1" y="133.1">3</text>
<text x="163.1" y="135.6">4</text>
<text x="132" y="140.7">14</text>
<text x="162.5" y="140.7">17</text>
<text x="162.5" y="143.3">18</text>
<text x="162.5" y="145.8">19</text>
<text x="162.5" y="148.3">20</text>
<text x="132" y="153.4">13</text>
<text x="132" y="156">12</text>
<text x="162.5" y="150.9">21</text>
<text x="162.5" y="153.4">22</text>
<text x="162.5" y="156">23</text>
<text x="132" y="158.5">11</text>
<text x="162.5" y="158.5">24</text>
<text x="145.8" y="165.1" transform="rotate(-90 145.8 165.1)">29</text>
<text x="148.3" y="164.5" transform="rotate(-90 148.3 164.5)">6</text>
</g>
<text font-size="1.8" fill="#840084" x="109.8" y="144.9">R11</text>
<g font-size="1.4" fill="#006464">
<text x="145.7" y="41.4">VCC</text>
<text x="125.5" y="46.5">CVLN</text>
<text x="143.7" y="46.5">BPOUT</text>
<text x="125.5" y="49">RSET</text>
<text x="143.7" y="49">CSOUT</text>
<text x="143.7" y="51.5">OEOUT</text>
<text x="143.8" y="54.1">VSOUT</text>
<text x="145.5" y="61.7">GND</text>
<text x="98.7" y="141.7">VCC</text>
<text x="78.5" y="146.8">INA+</text>
<text x="78.5" y="149.3">INA-</text>
<text x="97.7" y="149.3">OUTB</text>
<text x="97.8" y="146.8">OUTA</text>
<text x="78.5" y="151.9">INB+</text>
<text x="78.5" y="154.4">INB-</text>
<text x="98.9" y="162">VEE</text>
</g>
<g font-size="1.4" fill="#a90000">
<text x="151.8" y="40.4">8</text>
<text x="121.3" y="45.5">2</text>
<text x="151.8" y="45.5">5</text>
<text x="121.3" y="48">6</text>
<text x="151.8" y="48">1</text>
<text x="151.8" y="50.5">7</text>
<text x="151.8" y="53.1">3</text>
<text x="151.8" y="60.7">4</text>
<text x="99.7" y="91.2">2</text>
<text x="194.1" y="93.3" transform="rotate(-90 194.1 93.3)">1</text>
<text x="99.7" y="96.3">1</text>
<text x="189.9" y="96.3">2</text>
<text x="194.1" y="100.9" transform="rotate(-90 194.1 100.9)">3</text>
<text x="87" y="110.2">2</text>
<text x="101" y="110.2">2</text>
<text x="87" y="115.3">1</text>
<text x="101" y="115.3">1</text>
<text x="104.8" y="140.7">8</text>
<text x="74.3" y="145.8">3</text>
<text x="74.3" y="148.3">2</text>
<text x="104.8" y="145.8">1</text>
<text x="104.8" y="148.3">7</text>
<text x="74.3" y="150.9">5</text>
<text x="74.3" y="153.4">6</text>
<text x="104.8" y="161">4</text>
</g>
<text font-size="1.3" fill="#006464" x="40.1" y="29" transform="rotate(-90 40.1 29)">+</text>
<g font-size=".9" fill="#0000c2">
<text x="244.3" y="39.4">Take</text>
<text x="247.2" y="39.4">the</text>
<text x="249.5" y="39.4">output</text>
<text x="253.3" y="39.4">of</text>
<text x="255.1" y="39.4">the</text>
<text x="257.4" y="39.4">giltched</text>
<text x="262" y="39.4">signal</text>
<text x="244.4" y="46.5" transform="rotate(-90 244.4 46.5)">XOR'D</text>
<text x="241.7" y="52.9">XOR'D</text>
<text x="244.4" y="49.3" transform="rotate(-90 244.4 49.3)">NON</text>
<text x="126.5" y="93.8">Rotary</text>
<text x="126.5" y="91.5">Rotary</text>
<text x="130.3" y="93.8">Out</text>
<text x="130.3" y="91.5">Out</text>
<text x="132.7" y="93.8">#2</text>
<text x="132.7" y="91.5">#1</text>
<text x="126.5" y="98.8">Rotary</text>
<text x="126.5" y="96.3">Rotary</text>
<text x="130.3" y="98.8">Out</text>
<text x="130.3" y="96.3">Out</text>
<text x="132.7" y="98.8">#4</text>
<text x="132.7" y="96.3">#3</text>
<text x="166.7" y="140.3">PWVM</text>
<text x="170.2" y="140.3">Modifer</text>
<text x="174.5" y="140.3">(Right</text>
<text x="178.2" y="140.3">into</text>
<text x="180.8" y="140.3">Analog</text>
<text x="184.8" y="140.3">Signal)</text>
<text x="167.9" y="154">Rotary</text>
<text x="171.7" y="154">Out</text>
<text x="174.1" y="154">#5</text>
<text x="167.6" y="156.8">Rotary</text>
<text x="171.5" y="156.8">Out</text>
<text x="173.9" y="156.8">#6</text>
</g>
<g font-size=".9" fill="#006464">
<text x="226.5" y="45.5">RotaryEncoder</text>
<text x="226.5" y="56.9">RotaryEncoder</text>
<text x="226.5" y="68.4">RotaryEncoder</text>
</g>
<g font-size=".8" fill="#006464">
<text x="194.7" y="45.5">RotaryEncoder</text>
<text x="195" y="56.9">RotaryEncoder</text>
<text x="194.7" y="68.3">RotaryEncoder</text>
</g>
</svg>
